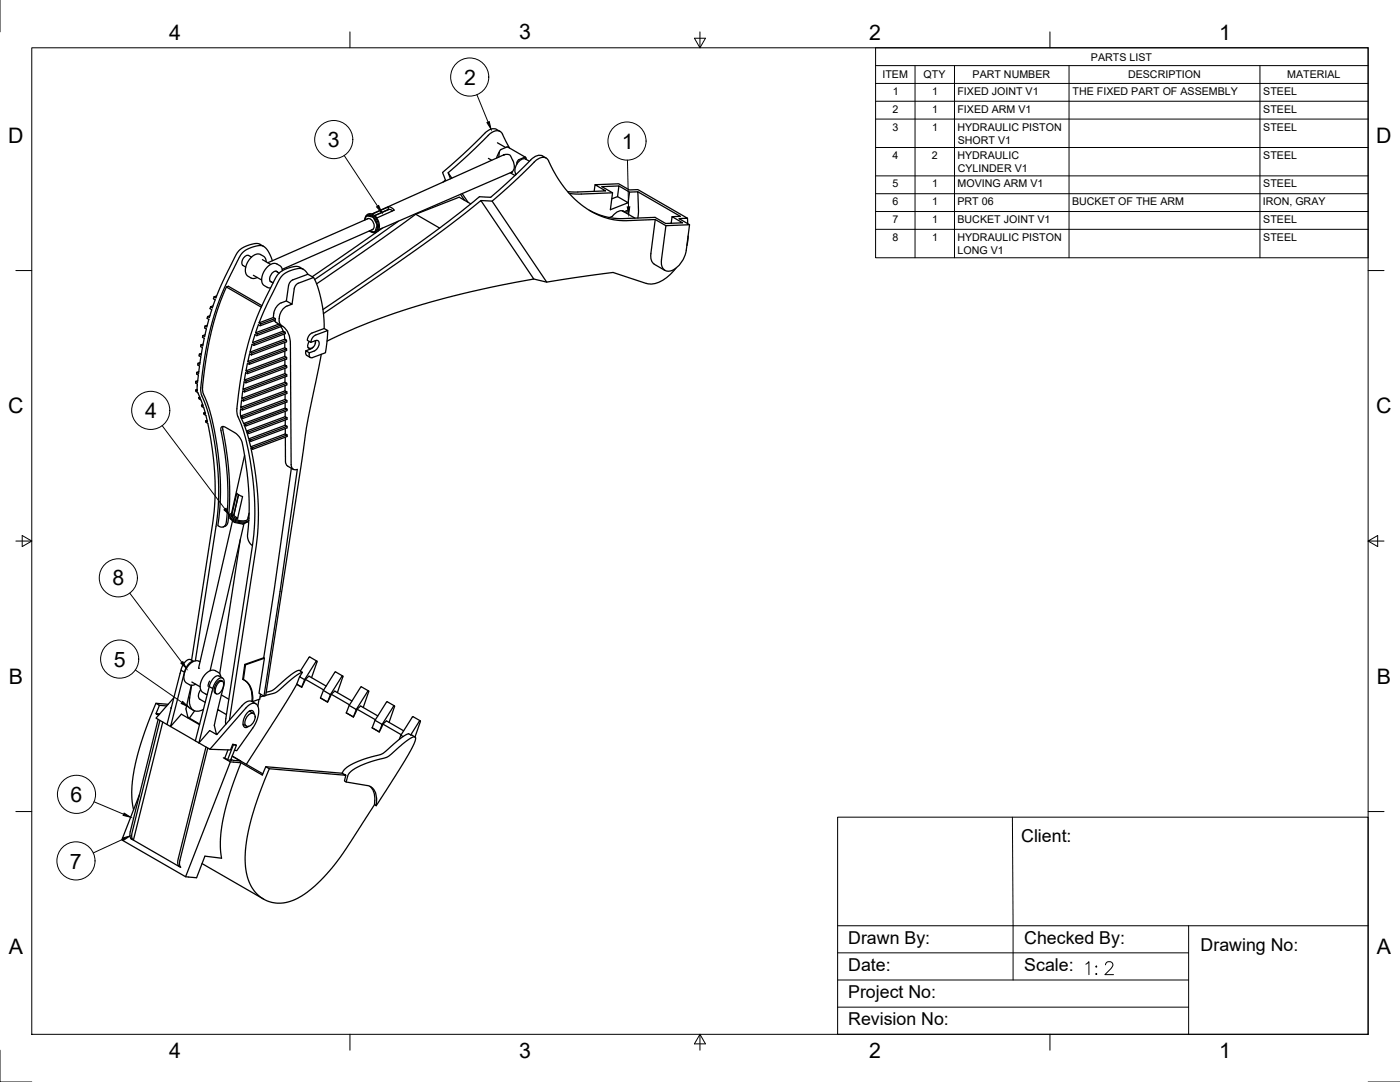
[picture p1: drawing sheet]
<svg xmlns="http://www.w3.org/2000/svg" width="559mm" height="432mm" viewBox="0 0 559 432" stroke-linecap="round" stroke-linejoin="round" font-family="sans-serif">
<!-- layer: Visible -->
<g fill="none" stroke="#000" stroke-width=".51">
<path d="M194.9 54.1l-7.9 7.6-8.1 7.2 1.4 2.2M194.9 54a3.6 3.6 0 0 1 5.3-1l3.2 6.1M198.5 57l3.3 1.9M199.6 52.5a4.4 4.4 0 0 0-6.7 1.2l-7.7 7.6-8.6 7.5 1.2 3.1-1 .8M200 59.6l2.6-1 7.1 4.2M200.1 59.6l-.8 1.2M178.9 68.9l.9 2.5M183.8 77.6l1.6 2.3M184.5 77.3l2.3 3.5M194.9 63.2l1.4 .8M199.3 60.8l-.2 1.9M199.3 60.7l-1.1 2.4"/>
<path d="M201 61.8h.1M203.7 69l1.8 1M204.1 68.8l-52.9 22.9M204.1 68.8h.1M204.1 68.8a4.1 4.1 0 0 0 .3-5.4l-1.1-1.7-2.2 .1-52.7 23.6M205.9 69.4v.3M207.1 63.7l-.7 .8-.1 1M209.9 63.5v-.5l-.3-.3-2.5 1M211.3 64.4a2.94 2.94 0 0 0-4.9 1l-.8 2.1v1.2l.4 .9M218 63.1a4 4 0 0 0-6.2 .8l-8.8 8.5-7.1 6.3-4.5-.2-12.1 9.6-9.7 7.2-40.7 28.2M226.6 76.5l3.5 .1 11.6-.4-4.2-2.5 9.5-.4 4.2 2.5 3.4-.1 19.8 11.4-3.4 .1 4.2 2.5-9.4 .4-4.3-2.5-12.8 .5-4.7-.6-3.9-1.1a40.1 40.1 0 0 1-21.2-22.2 2.95 2.95 0 0 0-4.9-.2l-9 8.7-8.6 7.6-4.5-.3M237.5 73.7l-.3 2.7"/>
<path d="M244.5 76.9l-13.4 .6-3.9-.3M246.5 78.5l.5-4.3-6.8 .3 4.3 2.4-.9 6.8 7.1-2.8-4.2-2.4-2.3 .9M247 74.2l4.3 2.5-.6 4.2M251.3 76.7l3.3-.2 .3 7.9-.3 2.6M254.6 76.5l16.9 9.8-3.3 .2M105.2 98.3l-2-1h-1.8l-3.5 1.1-2.6 1.7-1.4 2.2-3.9 7.8-3.8 8.8-.7-.4M145.8 86.7l1-1.2 1.3-.2 1.7 1 1.2 1.9 .4 2.2-.4 1.7-1 .7-1.5-.1M146.1 86.4l-.6 1.4M146.1 86.4l-.5 1.4M146.2 86.2a3.2 3.2 0 0 1 4.3 2.9 2.36 2.36 0 0 1-2 3.6l-1-.5M146.4 87.4a2.4 2.4 0 0 1 3 2.8l-.2 .9-.9 .7M146.5 86.1l-.4 .3"/>
<path d="M146.5 86.1l2.5 .6 1.5 3M146.5 86.1h.1M146.9 87.2l-40 17.7M147 85.8l-.4 .2M147 85.8a3.7 3.7 0 0 1 4 3.9l.1 .7a2.2 2.2 0 0 1-1.6 2.2M147.4 92.2l1.9 .4 .4-.2M148.5 85.4l6.5-2.8-.1 1.1-5.4 2.3M148.8 91.5l-36.2 16M150.2 92.7l-25.6 17.7M150.5 89.7l-.8 2.7M152.6 91.1l-1.9 1.3M154.9 83.6h.7l1.1 .6"/>
<path d="M155 82.5l1.2 .3 1.1 1.1-6.9 3.1-.3-.4M155.2 83.6l-5.7 2.5M159 88.3l-33.4 23.2M165.9 85.5l9.6 5.5M187.9 81.4l-4.6-2.7-17.4 6.8-16.1 11.7-23.4 16.1M196.4 80.3l21.8 32.3M235.2 83.9l4.4 2 5.3 1.2 3.6 .1 13-.5 4.2 2.5 6.8-.3-4.3-2.4-.3 2.6M248.4 84.1l5 3M248.6 84.2l.5 .3 1.2-.5-.1 1.2M249.1 84.5a3.6 3.6 0 0 0-4.7 1.9l-1.2 .4M261.5 87.6l-1.7 13.7M265.8 90.1l-1.8 13.6"/>
<path d="M274.4 87.1l.1 2.2M274.7 94.2l-.5 3.8M275.2 89.7l-1.3 10.1a9.6 9.6 0 0 1-7.2 8.4 3.4 3.4 0 0 1-2.7-4.5M85.5 118.5l-.3 .7 .7 .4-1.1 3.3-.7-.5 .9-.3M86.5 118.1l-1 .4M90.4 114.5l-3.6 9.1-2.5 8.8-2 10.6-1.5 11.5M90.4 114.5l.7-.3 13.4 7.8M90.4 114.5l13.9 8.1M100.4 102.6l-1.1-.6a2.65 2.65 0 0 0-2.3 3.9l1.1 .7M101.1 109.9l3.3 1.9M104.7 103.6l3.3 1.9M106.3 104.5a2.59 2.59 0 0 0-1.1-2.3l-1.2-.6a4.7 4.7 0 0 0-5.4 3.5l-.5 1.5a3.3 3.3 0 0 0 .9 3.7l1.2 .6a2.55 2.55 0 0 0 2.4-.2"/>
<path d="M107.8 112.2l1.2 .7M108.7 104.1l-2-4.3-1.2-1.3-1-.5-2.3 .2-3 1-2 1.3-1.2 1.4-6.5 13.1-4.1 10.9-3 12.5-2 13.7a10.5 10.5 0 0 0 1.3 8.4l2.5 8.6 1.9 10.4 1 10 .2 8.5-.9 10.9-8.4 54.8M110.1 108.2l1.3 .8M110.8 108.6a1.77 1.77 0 0 0-2.7 1.1 1.77 1.77 0 0 0 .4 2.9M112.7 108l-.5-1.6-1.7-1.1a4.7 4.7 0 0 0-5.3 3.3l-.7 2a3.1 3.1 0 0 0 1 3.4l1.5 .8 1 .1M116.8 111.7l6.1-2.2-1.9-2.1-1.6-.3-4.1 1.1-2.3 1.4-2.2 3.4-4.5 9-2.9 6.8M116.8 111.7l-.7 .5-.8 1.3-1 6.6a5.7 5.7 0 0 0-4.3 2.9l-.6 1.3-.3 2.4M119.1 113l-.8 .5-.8 1.3-.9 6.6M121.1 107.5l-2-1.1-1.3-.1-3.4 .9-2.6 1.4-1.7 2.1-4.4 8.9-4.1 9.6-3.2 10.2-2.1 10.4-1.6 11.8a8 8 0 0 0 .3 4.7M122.9 109.5l2.3 1.2-6.1 2.3M125.2 110.7l1.6 3.8 1.7 6.4 .7 4.9 .2 5.3M213.1 111.4l5.1 1.2 26.5-3.9 13.2 4.4"/>
<path d="M259.8 101.3l.1 2.2 .5 1.2 .8 .8M261.2 105.5l4.2 2.4M269.8 107.1a13.5 13.5 0 0 1-11 6.2l-.8-.2M80.2 137.6l-.1 .7 .7 .4-.5 3-.7-.4M81 133.9l-.2 .7 .7 .4-.6 3-.7-.4M81.1 137.3l-.9 .3M81.7 130.9l.7 .4-.7 3-.7-.4M81.8 133.6l-.8 .3M81.9 130.1l-.2 .8M82.7 129.8l-.9 .4M82.9 126.3l-.2 .7 .7 .5-.9 3.1-.7-.4M84.1 122.4l-.3 .8 .7 .4-.9 3.1-.7-.4 .9-.3"/>
<path d="M101.5 137.1l-.2 .7M102 132.8l9.2-3.4 .7 .4-9.2 3.4zM102.5 133.9l-.7-.4-1 3.2M102.7 133.2l-.2 .8M104.1 129.2l-.2 .8M109.1 126.7l.7 .4-5.7 2.1-.7-.4M109.1 126.7l-5.7 2.1M109.5 127.9l1.7 1.5M109.8 127.1l.1 .6-6.1 2.3-.7-.4-1.1 3.2M111.5 127.1a3.2 3.2 0 0 0 2 3.6 8.8 8.8 0 0 1 2.4 6.7M111.9 129.8l.5 .5-9.9 3.6M112.1 130.4l.9 1.7"/>
<path d="M113 132.2l.7 .4-12.2 4.5-.7-.4M113 132.2l-12.2 4.5M113.4 133.3l.2 2.1M113.7 138.8l.7 .4-14.8 5.5-.7-.4M113.7 132.6l.2 .5-12.6 4.7-.7-.4-.8 3.1M114.3 120.1l2.3 1.3a5.8 5.8 0 0 0-4.4 2.9l-.8 2.8M114.3 135.8l.1 .6-14.1 5.2-.7-.4-.7 3.1 14.8-5.5v-2.1M114.4 139.2v.6l-14.9 5.6-.7-.4-.6 3 15.5-5.8v-2.1M115.9 137.4l.3 48a1.74 1.74 0 0 0 .6 1.7 1.74 1.74 0 0 0 1.9 .2l-6.9 48.7-6.4 41.8-2-1.1 2.1-14M122.1 140l.1 1.6 1.7 1.1M122.7 135.5v.3l1.4 .8 1.9-.7a1.22 1.22 0 0 1 1.4 .6 1.22 1.22 0 0 1-.2 1.5l-.5 1a4.6 4.6 0 0 1-3.2 1.8M123.4 136.3a1.78 1.78 0 0 0 .1 2.8h.4"/>
<path d="M125.8 136v1.4l-.9 1.2-.9 .5-1-.4M126 135.9l-.2 1.2M129.1 125.2l39.8-27.5 14.2-10.6 8.8-7.1 21.2 31.4-25.6 5.1-19.1 5.1-10.3 3.2-11.1 4-16.5 7.3M129.4 131.1l-5.3 2-1 1.3-.4 1M129.4 131.1l1.4 .8-5.2 2-1.1 1.3-.4 1.4M130.8 131.9l-.9 8.9-5.2 1.9a1.18 1.18 0 0 1-1.3-.5 1.18 1.18 0 0 1 .1-1.4l-1.4-.8 1.9-.7 1-.8M78.1 155.6l.1 .7a4.6 4.6 0 0 1 1.8 2.7l-.7-.4 .2 .6 .7 .4 .9 2.5-.7-.4 .2 .6 .7 .4 .4 1.2 .3 1.3-.7-.4 .2 .6 .7 .4 .6 2.5-.7-.4 .1 .6 .7 .5 1.8 10 1 10 .1 10.2-.8 8.6-8.5 55.7M78.9 151.9l-.8 .3M79.4 148.3l-.9 .3M79.5 142l.7 .4-.5 3-.7-.4-.1 .6 .7 .5-.3 2.9-.8-.4v.7l.7 .4-.4 2.9-.7-.4v.7l.7 .4v2.7l-.7-.3 .6-.3M79.6 141.3l-.1 .7M79.7 158.5l-.4 .1"/>
<path d="M79.8 144.7l-.8 .3M80.4 141l-.8 .3M80.9 154.5a10.6 10.6 0 0 0 1.6 5.8l1.7 5.4 1.4 6.3 2 13.8 .4 12.7-1.1 11.3 1.5 .6 1.3-.5a5.4 5.4 0 0 0 .9-4l.4-7.4-.2-7.7-.9-8.9-1.2-7.6a5.8 5.8 0 0 1-.4-3.7l.6-.4 .8 .2 4.6 2.7 1.6 1.8 .8 1.8 1.9 12 .7 8.3 .1 7.5-.6 9.6 .6 2 1.4 1.6M96.5 159l.7 .4-.1 .6M97 155.3l.7 .4-.1 .7M98.3 152.1l-.1 .7M98.9 148.4l-.1 .7M99.6 144.7l-.1 .7M99.8 140.5l13.8-5.1 .7 .4-13.8 5.1zM100.5 140.9l-.1 .7M113.7 142.2l.7 .4-15.5 5.8-.7-.4M113.7 145.7l.7 .4-16.2 6-.7-.4"/>
<path d="M113.7 149.1l.7 .4-16.7 6.2M113.7 152.5l.8 .5-17.3 6.4M113.8 156l.7 .4-17.7 6.6M113.8 157.3v2.1l-17.8 6.6 .8 .4 17.7-6.6-.7-.4M114.4 142.6v.7l-15.6 5.8-.8-.4-.5 3 16.2-6v-2.1M114.4 146.1v.6l-16.3 6.1-.7-.4-.4 2.9 16.7-6.2v-2.1M114.4 149.5v.7l-16.8 6.2-.7-.4-.4 3 17.2-6.5v-2.1M114.5 153v.6l-17.4 6.4-.7-.4-.3 3 17.7-6.6v-2.1M114.5 156.4v.6l-17.7 6.6-.8-.4v2.8M114.5 159.8v.7l-17.6 6.5-.7-.4 1 2.4M128.2 141.4l-5.9 29.5-16.3 106.7-.6 .2M80.9 161.5l-.5 .2"/>
<path d="M81.9 164.6l-.6 .2M82.7 167.7l-.6 .2M89.1 170.2l-.2 1.1 1.5 8.6 1 9.4 .3 7.8-.3 7a11 11 0 0 1-.8 5.3l-1.5 .9M95 166.3l2.7 7.6 2.1 9.7 1.6 12.3 .3 11.4-.9 10.5-10.7 69.1v2.2M96.1 162.6l.7 .4v.6M96.7 166.4l.2 .6M98 169.4l.2 .6M98.4 172l.7 .4 .2 .6M99.3 175.2l.7 .4 .1 .5M100.1 178.3l.7 .4 .1 .6M113.8 160.7v2.2M113.8 166.3l.8 .4-15.5 5.7"/>
<path d="M113.9 169.7l.7 .4-14.6 5.5M113.9 173.2l.7 .4-13.8 5.1M113.9 174.5l.2 10.6 .7 .9 2.3 1.3M114.5 163.3l-16.5 6.1-.8-.4 16.6-6.1 .7 .4v.6l-16.3 6.1-.7-.4 .9 2.4 15.4-5.7v-2.1M114.6 166.7v.6l-15.3 5.7-.7-.4 .7 2.6 14.6-5.5v-2.1M114.6 170.1v.7l-14.5 5.3-.7-.4 .7 2.6 13.8-5.1v-2.2M114.6 173.6v.6l-13.7 5.1-.7-.4 1.7 9.5 .9 8.6 .3 7.3-.3 8.4-.7 6.5-10.5 68.2M94.5 196.8l2.3 1.4-2 8.9-2.3-1.4M94.5 196.8l-2 8.9 .8-.2M95.2 197.4l-1.9 8.1M97.6 181.7l-5.4 23.9a4.3 4.3 0 0 0 4.5 2.3l2-.5 .7-2.6M116.3 186.9l-6.8 47.8-4.2 27.8-7.6 2.7-.8 5.9 .3 .2 .8-6-.3-.1"/>
<path d="M91.9 206.4a5.7 5.7 0 0 0 6 2.2l1-.6M91.9 206.6v.4l1.6 1.4 3.5 .7M92.4 204.9l-.6 .4-.1 .7 .4 .7 1.4 .8 3.3 .8 1.6-.1 .9-.5M92.8 207.8l-13.6 58.9M93.3 205.5l.7 .8 .9 .4M95.9 215.3l-8.2 53.6M97.4 208.9l-13.5 58.8M98.3 208.5l-1.3 .6M98.8 208.2l-.3 .2M99 206.4l.4 .4M69.4 278.4l-7.1 8.2 4.4 2.5M72.2 267.5l-5.5 21.6 11.3 6.6"/>
<path d="M73.3 269.6l-5.2 20.3 4.3-4.9 7.2 4.2M73.6 268.3l-.3 1.3M76.4 273.5l-2.2 9.4 .9 3.7M76.5 273.5l-.8 5a4 4 0 0 0 2.8 5.3l1.3-.1 1.4-.6M76.6 272.2l3.3 1.9M77.2 264a4.8 4.8 0 0 0-3.6 4.3M77.3 263.9l-1.2-.7a3.7 3.7 0 0 0-3.6 3.2l-.3 1.1 1.4 .8M79.8 264.1a4.1 4.1 0 0 0-5.3 2.5l-1.1 2.8a2.98 2.98 0 0 0 1.1 3.2l1.1 .6a2.59 2.59 0 0 0 2.5-.1M80.1 275.2a2.85 2.85 0 0 0-.3 3.9l2.1 1.2M83.5 274l1.4 .8 .2-.5a4.6 4.6 0 0 1 3.4-3.8 2.5 2.5 0 0 1 .7 3.5l-3.7 15.5 .9 3.6M83.5 274l-5.5 21.7M83.7 271.8l-.6 2.1"/>
<path d="M85 274.8l-5.6 21.7-1.4-.8M87.2 272.4a1.1 1.1 0 0 1 1.5-.6 1.1 1.1 0 0 1 .6 1.5 3.7 3.7 0 0 1-2.8 3.6 3.3 3.3 0 0 1 .7-4.5zM88.2 270.2l-.7-1.6-1.5-.9a4.7 4.7 0 0 0-5.4 3.5l-.6 1.7a3.1 3.1 0 0 0 1 3.4l1.7 .9M88.3 277.3l3 1.7M88.8 271.8a1.86 1.86 0 0 0-2.7 1.4 2.53 2.53 0 0 0 .3 3.7M88.8 270.6l-1.4-.8a3.7 3.7 0 0 0-3.6 3.1l-.3 1.1M97.2 271.2a8.1 8.1 0 0 1 3.6 8.8M97.5 271.4a8.6 8.6 0 0 1 3.1 8.4l.2 .2 2.9-1 .3-2M103.4 279.1l-.5 2.7M105.2 277.7l-1.4 .5M105.3 262.5l.2 .2-7.5 2.6M118.4 273.1h.1"/>
<path d="M119.6 270.1l-1.2 3 2 1.1 1.2-3M120 267.7l-.7-.2-1.5 .6-3.4 2.6-5.1 4.4-3 1.2M120.4 274.2h.1M120.7 268.3l-3.1 1.7-7.2 6.2-4.3 1.3M121.9 271.1l1.4-1.3 6.9 4M126.5 263.8l-3.1-1.5-3.6 5.5 .9 .5-1.1 1.8 2 1.1 4.8-7.4-2.1 6.6M129.1 275.5l2.8 1.7-1.2 3-2.8-1.7M129.2 275.3l-7.3-4.2-1.5 3.1-2-1.1-6.1 10.2-14 21.7M132.2 277.1l1.4-1.3 6.9 4M136.4 270l-4.5 7.2M136.4 270l.4-.2 .1 .3M136.8 269.8l-3.1-1.6-4.6 7.3-1.2 3 2.8 1.7 1.5-3.1 7.3 4.2"/>
<path d="M136.8 270.1l-2.2 6.3M147.1 275.7l-3.1-1.6-4.6 7.4-1.2 3M62.3 280.7l4.8 .4M62.3 284.8l1.3-3.3-1.3-.8-5.3 13.6-3.1 11-.9 5.1-.4 5.7 .2 4 .5 3.1M63.1 287.1l-11.1 44.8a2.81 2.81 0 0 0 .4 2.8l19.7 11.4M63.6 281.5l2.9 .2M63.7 285l-1.4-.2 1 .6M63.8 287.5l-11.1 44.8a2.87 2.87 0 0 0 .4 2.8M65 288.1l-11.7 47.1M68.4 282.2l-.3 .4 .2 .1M74.6 281.2l.9 1.3 1.7 1M75 286.3l4.7 2.7"/>
<path d="M77.7 283.7l-2.1 2.9M82.2 298.1l-11.1 44.8a2.8 2.8 0 0 0 .4 2.9M82.9 298.5l-11.1 44.8a2.96 2.96 0 0 0 .3 2.8M83.8 299l8.2 .3 .9-2.3 1.2 .3 .3 .1-2.3 6M86.3 292.8l.4 .2M86.9 283.5h.6M86.9 283.2l3.5 2M91 299.3l-1.3 3.2M92.9 297l.3 .2-2.3 6M93.2 297.2l1.2 .2M97 289l1.3 .8M97.3 289.2l-.2 .1"/>
<path d="M98.9 285.7l.4-.5a1.43 1.43 0 0 1 1.9-.5 1.43 1.43 0 0 1 .6 2 3.4 3.4 0 0 1-3.5 3.1 3.1 3.1 0 0 1 .6-4.1zM99.5 283.8l1.7 1M99.8 283.6v.4M101.4 284.9a1.33 1.33 0 0 0-1.1-1.4 1.33 1.33 0 0 0-1.5 .9 5.1 5.1 0 0 0-1.3 5.8l.8 .1 .9-.4M102.1 280.9l-1.5-.9a3.5 3.5 0 0 0-4 1.6l-10.1 11.6-2.8-1.7-4.3 5 4.4 2.5 14.3-16.5a3.1 3.1 0 0 1 4.4-1.3 8.4 8.4 0 0 1-1.2 8.7l-6.8 9.7-.9-.2M138.2 284.5l2.9 1.6 1.4-3.1 7.3 4.2M139.4 281.5l2.8 1.6-1.1 3-2.9-1.6M142.5 283l1.5-1.3 6.8 4M145 282.3l2.1-6.6-4.9 7.4M148.5 290.4l2.9 1.7 1.4-3.1 7.3 4.2M149.7 287.5l2.8 1.6-1.1 3-2.9-1.7M152.8 289l1.5-1.3 6.8 4"/>
<path d="M155.3 288.3l2.1-6.6-4.9 7.4M157.4 281.7l-3-1.6-4.7 7.4-1.2 2.9M160 293.4l.9 .5M163.9 293.3l-.8-.5-1.8 .9-8.9 7.2-7.7 2.2-4.7 2.1-2.4 1.8-1 1.6-30.5-2.6-1.4 3.3-8.5-4.9-4.3-.4M167.4 287.8l-3.5 5.5M167.4 287.8l.4-.1-2.1 6.4-1.8-.8M167.7 287.7l-3-1.6-4.7 7.3-.6 1.7M89.1 302.4l2.8 1.6-17.8 45.9-25.5-14.7 7.1-18.1M89.6 302.5l1.4 .8 1.4 .1-.3-.2M92.2 303l.8 .4 3 .3-3.3-1.9 12.2 7M96.2 304.4l-4.4 12-2.9 10.9-1 8.6 .5 6.6-6.6-.8-3.3 8.6-4.4-.4M106.1 306l1.4 .8 30.5 2.6-1.4-.8"/>
<path d="M107.5 306.8l-4.1 10.2-3.2 10.4-1.8 8.4-.6 6.2 .6 6.5 1.6 4.7 2.8 3.8 1.7 1.4 2.4 1.2 4 .8 2.6-.1 2.5-.6 5.3-2.7 4.6-3.6 5.7-5.9 4.2-5.3 13.7-21.1M138 309.4l-.5 2.3 .7 .4 8.4 1.4a5.2 5.2 0 0 1 3.7 6.4l-.1 1.6-.7-.4a7.6 7.6 0 0 0-1.9-7.3M138.2 312.1l.7-2.8 2-2.1 5.3-2.6 8.6-2.6 6.8-5.8 2.9-1.9a.9 .9 0 0 1 1.4 0 .9 .9 0 0 1-.2 1.3l-1.2 2.9-2.7 4.7-11.6 18.3M52.3 334.6v.1M80.6 344.6l24.6 14.2"/>
</g>
<g fill="#000">
<circle cx="201" cy="61.8" r=".25"/>
<circle cx="204.1" cy="68.8" r=".25"/>
<circle cx="79.2" cy="266.7" r=".25"/>
</g>
<!-- layer: Border -->
<g fill="none" stroke="#000" stroke-width=".4">
<path d="M0 0v12.7M12.7 19.1h533.4v393.7h-533.4zM139.7 12.7v6.4M277.2 15.3h4.4l-2.2 3.8zM279.4 12.7v6.4M419.1 12.7v6.4M6.3 108h6.4M546.1 108h6.3M6.3 215.9h6.4M8.9 213.7l3.8 2.2-3.8 2.2zM546.1 215.9l3.8 2.2v-4.4l-3.8 2.2h6.3M6.3 323.9h6.4"/>
<path d="M546.1 323.9h6.3M0 419.1v12.7h12.7M139.7 412.8v6.3M279.4 412.8l2.2 3.8h-4.4zM279.4 412.8v6.3M419.1 412.8v6.3M546.1 431.8h12.7"/>
</g>
<!-- layer: Titleblock -->
<path d="M334.3 326.1h211.8v86.7h-211.8zM404.1 326.1l.3 65M334.3 369.4h211.8M474.4 369.4v43.4M334.3 391.1h140.1M334.3 380.3h140.1M334.3 401.9h140.1" fill="none" stroke="#000" stroke-width=".4"/>
<!-- layer: BOM -->
<g fill="none" stroke="#000" stroke-width=".4">
<path d="M349.5 19.1h196.6v83.8h-196.6zM349.5 26.2h196.6M349.5 33.3h196.6M365.2 26.2v76.7M381 26.2v76.7M426.7 26.2v76.7M502.9 26.2v76.7M349.5 40.4h196.6M349.5 47.5h196.6M349.5 58.9h196.6M349.5 70.2h196.6M349.5 77.3h196.6"/>
<path d="M349.5 84.4h196.6M349.5 91.5h196.6"/>
</g>
<!-- layer: 0 -->
<g fill="none" stroke="#000" stroke-width=".4">
<path d="M190.4 37.8l4.4 10.9M137.4 62.1l13.3 20.2M250.4 63.9l.5 18.7M64.7 169.9l25.1 33.3M51.8 236.7l20.8 27.6M54 267.4l18.6 12.9M37.5 320l11.9 5M49.1 334.9l-11.9 5.5"/>
<circle cx="187.5" cy="30.7" r="7.6"/>
<circle cx="133.2" cy="55.7" r="7.6"/>
<circle cx="250.3" cy="56.3" r="7.6"/>
<circle cx="60.2" cy="163.8" r="7.6"/>
<circle cx="47.2" cy="230.6" r="7.6"/>
<circle cx="47.8" cy="263" r="7.6"/>
<circle cx="30.5" cy="317" r="7.6"/>
<circle cx="30.3" cy="343.6" r="7.6"/>
</g>
<path d="M194.4 48.9l.9-.4 .7 3zM150.3 82.6l.9-.6 1.2 2.8zM250.4 82.6h1l-.5 3zM89.4 203.5l.8-.6 1.5 2.7zM72.9 279.9l2.2 2.2-2.8-1.3zM72.2 264.6l.8-.6 1.4 2.8zM48.9 334.4l3-.8-2.6 1.8zM49.6 324.5l2.6 1.6-3.1-.7z" fill="#000" stroke="#000" stroke-width=".4"/>
<text font-size="9.3" x="432.2" y="390.2">1:2</text>
<g font-size="8.5">
<text x="67.5" y="15.8">4</text>
<text x="207.2" y="15.7">3</text>
<text x="346.9" y="15.8">2</text>
<text x="486.6" y="15.8">1</text>
<text x="185.2" y="33.8">2</text>
<text x="3.3" y="57">D</text>
<text x="130.9" y="58.8">3</text>
<text x="248.2" y="59.4">1</text>
<text x="549.3" y="57">D</text>
<text x="3.3" y="165">C</text>
<text x="57.9" y="166.8">4</text>
<text x="549.3" y="165">C</text>
<text x="44.9" y="233.7">8</text>
<text x="45.4" y="266.1">5</text>
<text x="3.5" y="272.9">B</text>
<text x="549.6" y="272.9">B</text>
<text x="28.2" y="320.1">6</text>
<text x="27.9" y="346.6">7</text>
<text x="3.5" y="380.9">A</text>
<text x="549.6" y="380.9">A</text>
<text x="67.5" y="422.2">4</text>
<text x="207.2" y="422.1">3</text>
<text x="346.9" y="422.2">2</text>
<text x="486.6" y="422.2">1</text>
</g>
<g font-size="7.1">
<text x="407.6" y="336.2">Client:</text>
<text x="338.6" y="376.6">Drawn By:</text>
<text x="408.8" y="376.7">Checked By:</text>
<text x="479.2" y="379.6">Drawing No:</text>
<text x="338.6" y="387.4">Date:</text>
<text x="408.8" y="387.5">Scale:</text>
<text x="338.6" y="398.3">Project No:</text>
<text x="338.5" y="409.1">Revision No:</text>
</g>
<g font-size="4.3">
<text x="435.5" y="24.2">PARTS LIST</text>
<text x="352.2" y="31.3">ITEM</text>
<text x="368.7" y="31.2">QTY</text>
<text x="388.2" y="31.2">PART NUMBER</text>
<text x="450.3" y="31.3">DESCRIPTION</text>
<text x="513.8" y="31.3">MATERIAL</text>
<text x="356.3" y="37.9">1</text>
<text x="372.1" y="37.9">1</text>
<text x="382.1" y="37.9">FIXED JOINT V1</text>
<text x="428.1" y="37.9">THE FIXED PART OF ASSEMBLY</text>
<text x="504.2" y="37.9">STEEL</text>
<text x="356.2" y="45">2</text>
<text x="372.1" y="45">1</text>
<text x="382.1" y="45">FIXED ARM V1</text>
<text x="504.2" y="45">STEEL</text>
<text x="356.2" y="52.1">3</text>
<text x="372.1" y="52.1">1</text>
<text x="382.2" y="52.2">HYDRAULIC PISTON</text>
<text x="504.2" y="52.2">STEEL</text>
<text x="382.3" y="57.3">SHORT V1</text>
<text x="356.3" y="63.4">4</text>
<text x="372" y="63.5">2</text>
<text x="382.2" y="63.5">HYDRAULIC</text>
<text x="504.2" y="63.5">STEEL</text>
<text x="382.3" y="68.6">CYLINDER V1</text>
<text x="356.2" y="74.8">5</text>
<text x="372.1" y="74.8">1</text>
<text x="382.2" y="74.8">MOVING ARM V1</text>
<text x="504.2" y="74.8">STEEL</text>
<text x="356.2" y="81.9">6</text>
<text x="372.1" y="81.9">1</text>
<text x="382.2" y="81.9">PRT 06</text>
<text x="427.9" y="81.9">BUCKET OF THE ARM</text>
<text x="504" y="81.9">IRON, GRAY</text>
<text x="356.2" y="89">7</text>
<text x="372.1" y="89">1</text>
<text x="382.2" y="89">BUCKET JOINT V1</text>
<text x="504.2" y="89">STEEL</text>
<text x="356.2" y="96.1">8</text>
<text x="372.1" y="96.1">1</text>
<text x="382.2" y="96.2">HYDRAULIC PISTON</text>
<text x="382.2" y="101.3">LONG V1</text>
<text x="504.2" y="96.2">STEEL</text>
</g>
</svg>
